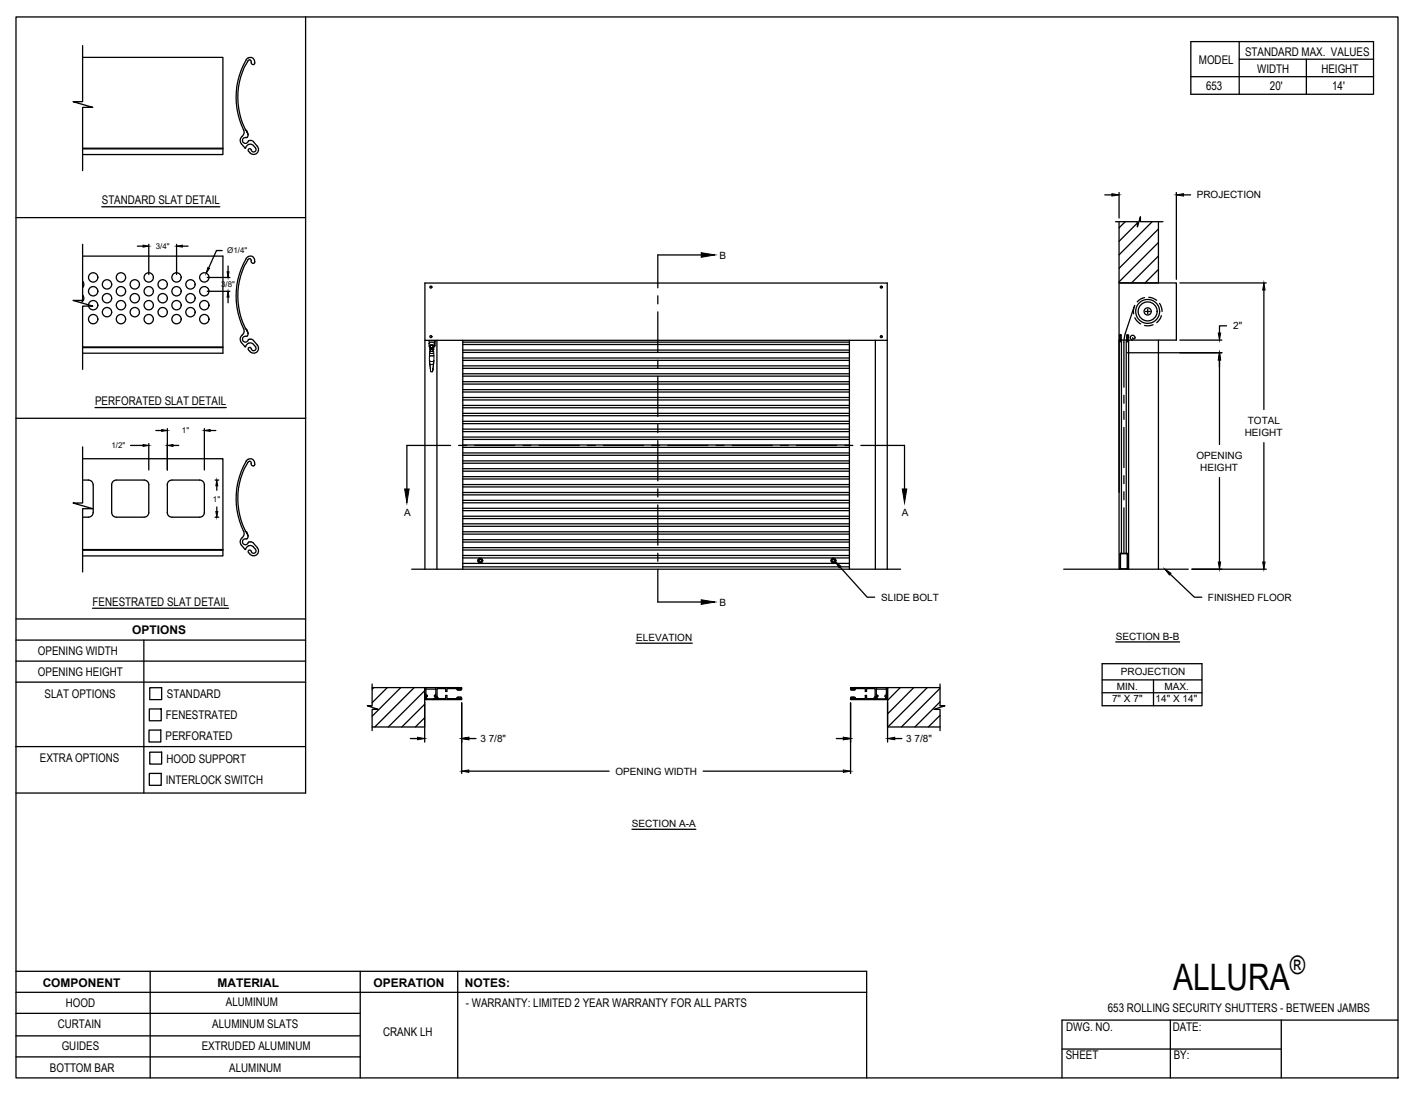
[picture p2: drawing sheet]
<svg xmlns="http://www.w3.org/2000/svg" width="279mm" height="216mm" viewBox="0 0 279 216" stroke-linecap="round" stroke-linejoin="round" font-family="sans-serif">
<!-- layer: CRANK LH -->
<g fill="none" stroke="#000" stroke-width=".2">
<path d="M84.7 67.3v.6a.62 .62 0 0 1 1 0v-.6M84.7 67.2v.1M84.7 67.9v.4M84.8 69.8l-.1 1.4a.74 .74 0 0 0 .9 0M84.8 71.4l-.1-.2 .1 .7M84.8 69.8h.8M84.8 68.2v.2M84.8 68.4a.44 .44 0 0 1 .3-.4 .44 .44 0 0 1 .5 .2v.2M84.8 72v-.5l.1 1.2M84.8 68.6v.4M84.8 68.6h.1M84.8 69h.1"/>
<path d="M84.9 69.4h.1M84.9 68.4v.3M84.9 69.4h.6M84.9 68.6v.1M84.9 69h.1M84.9 68.2v.2M84.9 72.7l.1 .4zM84.9 69.2l-.1 .6M84.9 69.1v.2M84.9 68.6h.5M84.9 68.2h.5M84.9 68.2v.8"/>
<path d="M84.9 68.6h.1M84.9 68.2h.1M85 68.8l-.1 .4M85 68.7h.1M85 69h.1M85 68.6h-.1M85 68.6h.1M85 73.3l.1 .1M85 68.8h.1M85 68.8l.2 .2 .1-.1M85 68.8v.1M85.1 68.7l.2 .1z"/>
<path d="M85.1 68.9l.1-.2v.2M85.1 68.9h.1M85.1 68.9v.1M85.2 69h.1M85.3 68.7h.1M85.4 68.7h.1M85.4 68.8l.2 .6v.8h-.8h.8v1M85.4 69h.1M85.4 68.8h.1M85.4 68.7v.1M85.4 68.8v.1M85.4 68.7v.3"/>
<path d="M85.4 68.2h.1M85.4 68.6h.1M85.4 72.7v.4zM85.4 68.6l.1 .4M85.4 71.9v1.4l-.3 .1M85.4 71.9h-.6l.2 1.4M85.4 71.9h.1M85.4 69.4h.1M85.4 68.2l.1 .5M85.5 68.2h-.6M85.5 69.4h-.1M85.5 69.4h.1"/>
<path d="M85.5 69h.1M85.5 68.2l.1 .2M85.5 68.2h.1M85.5 72l.1-.5-.2 1.2M85.6 68.6h.1M85.6 68.4v.2M85.6 69h.1M85.6 68.6v.4M85.6 71.4l-.1 .5M85.6 68.4v.1h.1a.48 .48 0 0 0-.3-.5 .48 .48 0 0 0-.6 .1l-.1 .2 .1 .2v-.2v.2M85.6 68.4l-.1-.1v.2M85.6 71.2v.2v-.2"/>
<path d="M85.6 68.2v.2M85.7 67.2v.1h-1M85.7 67.4h.2M85.7 67.9v.4M85.9 67.2v1.1h-.2"/>
<circle cx="85.2" cy="68.8" r=".2"/>
<circle cx="85.2" cy="68.8" r=".14"/>
</g>
<!-- layer: ANNOTATIONS -->
<g fill="none" stroke="#000" stroke-width=".25">
<path d="M218 38.5h1.4M220.8 38v5M232.1 38v17.1M233.5 38.5h1.4M27.1 48.6h1.1M29.4 48.2v6M34.8 48.2v6M36 48.6h1.1M40.9 54.8h4.5M40.9 57.5h4.5M43.8 49.4h-1.1l-1.5 3.5M45 52.5v1.1"/>
<path d="M45 58.6v1.2M232.8 55.8h17.1M249.4 57.2v23.6M222.5 69.6h18.6M232.8 67.1h8.3M240.6 71v16.7M242 64.3h-1.4v1.4M25.8 87.9h2.4M29.4 87.5v5.3M30.8 85h1.1M33 84.6v8.2M34.1 87.9h1.2"/>
<path d="M40.3 84.6v8.2M41.5 85h1.1M42.4 94.7h.8M42.8 95.9v.9M240.6 94.3v16.6M249.4 87.4v23.5M42.4 102.1h.8M42.8 100.1v.8M165.8 111.9l5.3 6h1.5M230.9 113.3l4.8 4.6h1.4M235.2 112.3h14.7M83.8 138.6v7.9"/>
<path d="M91.1 138.7v14M125.5 126.9h11.1M167.8 138.7v14M175.1 138.6v7.9M217.5 131h19.7v8.3h-19.7zM217.5 134.2h19.7M217.5 136.7h19.7M220.2 126.7h12.6M227.6 134.2v5.1M81 145.8h1.4M92.5 145.8h1.4M92.5 152.2h27.7"/>
<path d="M138.7 152.2h27.7M165 145.8h1.4M176.6 145.8h1.3M124.7 163.7h12.6"/>
</g>
<g fill="#000" stroke="#000" stroke-width=".2">
<path d="M219.4 38.2l1.4 .3-1.4 .2zM232.1 38.5l1.4-.3v.5zM28.2 48.4l1.2 .2-1.2 .2zM34.8 48.6l1.2-.2v.4zM41 52.8l.3 .2-.6 .9zM44.8 53.6h.4l-.2 1.2zM45 57.5l.2 1.1h-.4zM249.4 55.8l.2 1.4h-.4zM240.6 69.6l.3 1.4h-.5zM240.4 65.7h.5l-.3 1.4zM28.2 87.7l1.2 .2-1.2 .2zM31.9 84.8l1.1 .2-1.1 .1z"/>
<path d="M33 87.9l1.1-.2v.4zM40.3 85l1.2-.2v.3zM42.8 94.7l.2 1.2h-.4zM42.6 100.9h.4l-.2 1.2zM164.8 110.8l1.1 .9-.3 .4zM229.9 112.3l1.2 .8-.4 .4zM240.4 110.9h.5l-.3 1.4zM249.2 110.9h.4l-.2 1.4zM82.4 145.5l1.4 .3-1.4 .2zM91.1 145.8l1.4-.3v.5zM91.1 152.2l1.4-.2v.4zM166.4 145.5l1.4 .3-1.4 .2z"/>
<path d="M166.4 152l1.4 .2-1.4 .2zM175.1 145.8l1.5-.3v.5z"/>
</g>
<!-- layer: SECTION CUTS -->
<g fill="none" stroke="#000" stroke-width=".25">
<path d="M129.8 58.4v1.6M138.4 50.3h-8.6v6.5M129.8 61.6v7.9M129.8 71.1v1.6M129.8 74.3v7.9M88.9 87.9h-8.6v8.6M90.5 87.9h1.6M93.7 87.9h7.9M103.2 87.9h1.6M106.4 87.9h7.9M115.9 87.9h1.6M119.1 87.9h7.9"/>
<path d="M128.6 87.9h1.6M129.8 83.8v1.6M129.8 87v7.9M129.8 96.5v1.6M129.8 99.7v7.9M131.8 87.9h7.9M141.3 87.9h1.6M144.5 87.9h7.9M154 87.9h1.6M157.2 87.9h7.9M166.7 87.9h1.6M169.9 87.9h8.6v8.6"/>
<path d="M129.8 109.2v1.6M129.8 112.4v6.4h8.6"/>
</g>
<path d="M138.4 49.9l2.7 .4-2.7 .5zM79.8 96.5h.9l-.4 2.7zM178 96.5h.9l-.4 2.7zM138.4 118.4l2.7 .4-2.7 .5z" fill="#000" stroke="#000" stroke-width=".2"/>
<!-- layer: CRANK LH -->
<g fill="none" stroke="#000" stroke-width=".25">
<path d="M220.1 43.8h4.3v1l.6-2v1h4.5M220.8 43.8v68.5M222 43.8l-1.2 1.2M224.4 44l-3.6 3.6M225 43.4l-.3 .3M225.8 58.7l-.6 .2-.8 .7M226.7 58.7l.8 .2 .7 .4M227.4 43.8l-6.6 6.5M228.6 43.8v12h-7.8h11.3v11.3h-9.6M228.6 45.2l-7.8 7.8M228.6 47.9l-7.8 7.7M228.6 50.5l-5.3 5.3"/>
<path d="M228.6 53.2l-2.7 2.6M228.8 59.9l.3 .6 .2 1M83.8 67.2h91.3M86.2 67.2v45.1M91.3 67.2v45.1M91.3 78.9h76.3M91.3 78.4h76.3M91.3 77.4h76.3M91.3 76.9h76.3M91.3 74.2h76.3M91.3 73.8h76.3M91.3 75.3h76.3"/>
<path d="M91.3 75.8h76.3M91.3 72.7h76.3M91.3 72.2h76.3M91.3 71.1h76.3M91.3 70.7h76.3M91.3 69.6h76.3M91.3 69.1h76.3M91.3 68h76.3M91.3 67.5h76.3M167.6 67.2v45.1M172.7 67.2v45.1M220.8 67.1h.5"/>
<path d="M220.9 66.1h.3v1h-.3zM220.9 67.1h.1M221.1 66.1l.1 1M221.3 67.1h1.4v45.2M221.3 67.1v42.1M221.8 78v1.6M222.2 67.1v42.1M222.3 67.1l.1-1h.3l-.1 1M222.3 67.1h.3M222.3 67.1h.1M222.4 66.1l-.1 1M223.5 66.6l.2 .3 .2-.1a.47 .47 0 0 0-.3-.6 .47 .47 0 0 0-.6 .4 .47 .47 0 0 0 .5 .5"/>
<path d="M223.8 60.6l-2 6.2v9.6M223.9 60.3l-.3 .9 .1 .7M223.9 62.7l.5 .7 .7 .5M226 61.5h.9M226.5 61v1M227.5 64.1l-.9 .2-.8-.1M228.6 67.1v45.2M229.2 62.3l-.3 .6-.7 .8M91.3 96.1h76.3M91.3 95.6h76.3M91.3 99.2h76.3M91.3 98.7h76.3"/>
<path d="M91.3 97.2h76.3M91.3 97.7h76.3M91.3 93h76.3M91.3 92.5h76.3M91.3 94.1h76.3M91.3 94.5h76.3M91.3 89.9h76.3M91.3 89.4h76.3M91.3 91h76.3M91.3 91.4h76.3M91.3 86.7h76.3M91.3 86.3h76.3"/>
<path d="M91.3 87.8h76.3M91.3 88.3h76.3M91.3 83.6h76.3M91.3 83.1h76.3M91.3 84.7h76.3M91.3 85.2h76.3M91.3 82h76.3M91.3 81.6h76.3M91.3 80h76.3M91.3 80.5h76.3M221.8 81.2v1.6M221.8 84.3v8"/>
<path d="M221.8 93.9v1.6M221.8 97v1.6M81.2 112.3h96.5M83.8 112.3v-56.4h91.3v56.4M91.3 108.5h76.3M91.3 107h76.3M91.3 106.5h76.3M91.3 108.1h76.3M91.3 102.3h76.3M91.3 101.9h76.3M91.3 100.3h76.3M91.3 100.8h76.3"/>
<path d="M91.3 105.4h76.3M91.3 104.9h76.3M91.3 103.4h76.3M91.3 103.9h76.3M91.3 110.1h76.3M91.3 111.2h76.3M91.3 109.6h76.3M91.3 111.9h76.3M94.5 110.2h.5l.3 .4-.3 .5h-.5l-.2-.5zM164.2 110.2h.5l.2 .4-.2 .5h-.5l-.2-.5zM209.9 112.3h24.6M221 112.3h.1"/>
<path d="M221.2 109.3l-.1 .1M221.2 109.2l-.2 .2v2.9M221.2 109.3h1.2v2.9h-1.3v-2.8M221.2 109.2h1.1M221.8 100.2v8.9M222.3 109.2l.2 .2v2.9M222.5 112.3h.1M72.8 139.3l-.1 .1M73.4 135.7h10.4v7.8h-10.4M73.4 135v4.3h-.9l2.1 .7h-1.2v4.2M73.7 135.7l-.3 .3M76.4 135.7l-3 3"/>
<path d="M79.1 135.7l-5.7 5.7M81.7 135.7l-7.7 7.8M83.8 137.9v.1M83.8 136.3l-7.2 7.2M83.8 139l-4.5 4.5M83.8 135.8v2.1M83.8 135.7v.1M83.8 137.9h.1M83.8 138h.1M83.8 138.1h2.4M83.8 135.7h7.2M84 137.8l-.1 .1"/>
<path d="M84 137.4v.4M84 136v1.2M84.1 137.5l-.2 .2 .2 .2M84.1 137.2h.2v.2M84.1 137.2h.1M84.1 136h.1M84.1 136h1.9M84.1 137.4v.4M84.1 137.9h.1M84.1 137.5h.1M84.1 137.5h.2M84.1 137.9h-.3"/>
<path d="M84.2 137.8h.1M84.2 137.8v.1M84.2 137.9l-.1 .2M84.3 137.4h.1M85.6 137.9l-.2 .2M85.7 137.4h.1M85.7 137.5h.3M85.8 137.9h.1M85.9 137.8l-.1 .1h-1.6M85.9 137.8h.1M86 137.9h.1M86 137.5h.1"/>
<path d="M86 137.5l.1 .2-.1 .2M86 136h.1M86 137.2h.1M86 137.2h-.3v.2M86 137.9h.2M86 137.5h-.1v.3M86 136v1.2M86 137.5l-.1 .1M86 137.5v.3M86 137.8l.1 .1M86.2 137.9h.1M86.2 138h.1"/>
<path d="M86.2 137.9v.1M86.2 137.4l.4 .4M86.3 137.9v.1M86.3 138l4.7 .1M86.4 135.9l-.2 .1v1.5M86.4 135.9h1.4M86.5 137.8l.1 .1M87.8 135.9l.1 .1 .1 .5h.1M88.2 137.3h-.2l-.1 .4-.1 .2h-1.1M88.2 136.4l-.1 .1M88.2 137.7l.1 .2M88.2 136v.4"/>
<path d="M88.2 137.3v.4M88.3 135.9l-.1 .1M88.3 135.9h1.8l.3 .2v-.2M90.2 136.1l.3 .1 .5-.1M90.4 137.9h.1M90.4 135.9h.1M90.4 137.9h.5M90.4 135.9h.5M90.4 137.7v.1M90.4 137.8v.1M90.4 137.7l-.3 .2h-1.8M90.8 136v.1"/>
<path d="M90.8 137.7v.1M90.8 137.8l.1 .1M90.8 137.7h.2M90.8 136.1h.2M90.9 135.9h-.5l.1 .2h-.3M90.9 135.9l-.1 .2h.2M90.9 135.9h.1M90.9 137.9h.1M90.9 135.9l-.1 .1M91 135.7l.1 .1M91 137.7l.1 .1M91 137.6l-.2-.1-.6 .1 .3 .1-.1 .2"/>
<path d="M91 137.6l-.2 .1 .1 .2h-.5M91.1 136h-.1M91.1 138h-.1M91.1 135.8v.2M91.1 137.8v.2M167.8 138h.1M167.9 137.6l.5-.1 .3 .1-.3 .1 .2 .2h-.6l.1-.2zM167.9 136.1h.2l-.1-.2h.6l-.2 .2h.3M167.9 136.1l.2 .1 .6-.1M167.9 135.7v.3M167.9 137.7l-.1 .3M167.9 135.7h7.2v2.2"/>
<path d="M167.9 137.7h.2M168 135.9v.1M168 137.8v.1M168 135.9h.1M168 136h.1M168 137.8h.1M168 137.9h.1M168 137.9h.6M168 135.9h.6M168.1 136l-.2 .1M168.1 137.7v.1M168.5 137.7v.1"/>
<path d="M168.5 137.8l.1 .1M168.5 137.7l.3 .2h1.8l.2-.2-.1-.4 .2-.1 .2 .7 1.3-.1M168.6 135.9l-.1 .1 .3-.1h1.8M170.6 135.9l.2 .1v.5h.2l.1-.6M171.1 135.9h1.4M172.5 135.9l.2 .1v1.5M172.7 137.9v.1M172.7 138l-4.8 .1M172.7 137.4l-.3 .4M172.7 137.9h.1M172.7 137.9h.2M172.7 138h.1"/>
<path d="M172.7 138.1h2.4M172.9 137.8l.1-.4v.4M172.9 137.8l-.1 .1M172.9 136v1.2M172.9 136h.1M172.9 137.2h.1M172.9 137.2h.3v.2M172.9 136h2M173 137.5l-.2 .2 .2 .2M173 137.9h.1M173 137.5h.1M173 137.5h.2"/>
<path d="M173 137.9h-.1M173.1 137.9h.1M173.1 137.8h.1M173.1 137.8v.1M173.2 137.4h.1M174.6 137.5h.3M174.7 137.9h-1.6M174.8 137.8v.1M174.8 137.8h.1M174.8 137.9h.3M174.8 137.9h.1M174.8 137.5l.1 .2-.1 .2"/>
<path d="M174.9 137.9h.1M174.9 137.5h.1M174.9 137.2h-.3v.2M174.9 137.2h.1M174.9 136h.1M174.9 137.5l.1 .4M174.9 137.5h-.1l-.1 .3M174.9 136v1.2M175.1 137.9h.1M175.1 138h.1M175.1 137.9v.1M177.6 135.7l-2.5 2.5"/>
<path d="M180.3 135.7l-5.2 5.2M183 135.7l-7.8 7.8M185.5 135.7h-10.4v7.8h10.4M185.5 135v4.3h1l-2.2 .7h1.2v4.2M185.5 135.8l-7.6 7.7M185.5 138.5l-5 5M83.8 141.6l-1.8 1.9M185.5 141.2l-2.3 2.3"/>
<circle cx="85" cy="56.7" r=".2"/>
<circle cx="173.9" cy="56.7" r=".2"/>
<circle cx="85" cy="66.4" r=".2"/>
<circle cx="173.9" cy="66.4" r=".2"/>
<circle cx="221" cy="67.4" r=".1"/>
<circle cx="222.5" cy="67.4" r=".1"/>
<circle cx="226.5" cy="61.5" r="1.87"/>
<circle cx="226.5" cy="61.5" r="2.36"/>
<circle cx="226.5" cy="61.5" r=".71"/>
<circle cx="94.8" cy="110.6" r=".48"/>
<circle cx="94.8" cy="110.6" r=".24"/>
<circle cx="164.4" cy="110.6" r=".24"/>
<circle cx="164.5" cy="110.6" r=".48"/>
</g>
<!-- layer: DETAILS -->
<g fill="none" stroke="#000" stroke-width=".25">
<path d="M16.3 9v11.1h-1.9l3.9 1.1h-2v12.5M16.3 11.3h27.7v19.2h-27.7M48.5 11.8a.9 .9 0 0 1 1.3-.4 .9 .9 0 0 1 .3 1.3h-.1a.64 .64 0 0 1-.5-.7l-.2-.2M48.6 11.8a14.9 14.9 0 0 0-.4 14.2l-.2 .6-.2 .3M48.9 12a13.9 13.9 0 0 0-.4 13.6M49.3 11.8l-.4 .2M16.3 29.4h27.7M16.3 29.3h27.7M47.8 26.9l-.4 .7a1.93 1.93 0 0 0 1 1.6M48.5 25.6v.1M48.6 25.7l.1 .3M48.6 27.2a.6 .6 0 0 0-.7 .5 .6 .6 0 0 0 .5 .6 .6 .6 0 0 0 .7-.5h.8a2.25 2.25 0 0 1 1 2.1 1.03 1.03 0 0 1-.9 .6 1.03 1.03 0 0 1-.9-.6"/>
<path d="M48.7 26l.3 .6-.2 .5M48.7 26h.1M48.8 27.1h-.2M50 28.7a1.02 1.02 0 0 0-1.6 .5h-.1M50 28.7l.4 .5a.51 .51 0 0 1-.3 .8 .51 .51 0 0 1-.6-.6l-.2-.1-.3 .2v.4M16.3 55.5a.92 .92 0 0 1 0 1.3M16.3 58.2a.92 .92 0 0 1-.3 1.5M16.3 48.2v11.1h-1.9l3.9 1.1h-2v12.5M16.3 50.5h27.7v19.2h-27.7M48.5 51a.9 .9 0 0 1 1-.5 .9 .9 0 0 1 .7 .7M48.6 51.1a14.9 14.9 0 0 0-.4 14.1l-.2 .7-.2 .2M48.9 51.2a.38 .38 0 0 1 .5-.1 .38 .38 0 0 1 .2 .5l.4 .4 .2-.1 .1-.3"/>
<path d="M48.9 51.3a13.9 13.9 0 0 0-.4 13.5M50.2 51.2l.1 .4M16.3 68.6h27.7M16.3 68.5h27.7M47.8 66.1l-.4 .7a1.93 1.93 0 0 0 1 1.7M48.5 64.8l.2 .4M48.6 66.4a.6 .6 0 0 0-.7 .5 .6 .6 0 0 0 .5 .7 .6 .6 0 0 0 .7-.6l.8 .1a2.25 2.25 0 0 1 1 2 1.03 1.03 0 0 1-.9 .6 1.03 1.03 0 0 1-.9-.6M48.7 65.2l.2 .5a.45 .45 0 0 1-.3 .7M48.7 65.2h.1M50 67.9a1.03 1.03 0 0 0-1.6 .5h-.1M50 68l.4 .4a.51 .51 0 0 1-.3 .8 .51 .51 0 0 1-.6-.6h-.2l-.3 .1v.4M16.3 88.2v11.1h-1.9l3.9 1.1h-2v12.5"/>
<path d="M16.3 90.5h27.7v19.2h-27.7M16.3 94.7h1.2a.92 .92 0 0 1 .9 1M18.4 95.7v5.5M23 94.7a.92 .92 0 0 0-1 1v5.5M23 94.7h5.4M28.4 94.7a.92 .92 0 0 1 1 1v5.5M48.6 91a14.7 14.7 0 0 0-.5 13.9M48.9 91.2a13.9 13.9 0 0 0-.4 13.6M49 90.6l-.5 .4M49 90.7a.86 .86 0 0 1 1 .1 .86 .86 0 0 1 .1 1.1h-.1a.64 .64 0 0 1-.5-.7l-.2-.2M49.3 91l-.4 .2M16.3 108.6h27.7"/>
<path d="M16.3 108.5h27.7M18.4 101.1a.92 .92 0 0 1-.9 1h-1.2M22 101.1a.92 .92 0 0 0 1 1M23 102.1h5.4M29.4 101.1a.92 .92 0 0 1-1 1M33 101.1a.92 .92 0 0 0 .9 1h5.5a.92 .92 0 0 0 .9-1M33 101.2v-5.5a.92 .92 0 0 1 .9-1h5.5a.92 .92 0 0 1 .9 1v5.5M48.1 104.8a1.16 1.16 0 0 1-.5 1.5l-.2 .5a1.96 1.96 0 0 0 .9 1.6h.2M48.5 104.8l.2 .4M48.7 105.2l.1 .1M48.7 105.2h.1M48.8 105.3l.1 .2"/>
<path d="M48.9 105.5v.1M48.9 105.6l.1 .2M49 105.8l-.3 .5a.62 .62 0 0 0-.8 .4 .62 .62 0 0 0 .4 .8 .62 .62 0 0 0 .8-.5l.8 .1a2.19 2.19 0 0 1 1 2 1.03 1.03 0 0 1-.9 .6 1.03 1.03 0 0 1-.9-.6M49.1 107.7l-.6 .7M49.1 107.7a1.18 1.18 0 0 1 1.4 1.3 .48 .48 0 0 1-.5 .2 .48 .48 0 0 1-.4-.4M49.6 108.8l-.1-.2h-.4l-.1 .1v.4"/>
<circle cx="18.4" cy="57.5" r=".92"/>
<circle cx="18.4" cy="54.7" r=".92"/>
<circle cx="21.1" cy="56.1" r=".92"/>
<circle cx="21.1" cy="58.9" r=".92"/>
<circle cx="23.9" cy="54.7" r=".92"/>
<circle cx="23.9" cy="57.5" r=".92"/>
<circle cx="26.6" cy="56.1" r=".92"/>
<circle cx="26.6" cy="58.9" r=".92"/>
<circle cx="29.3" cy="54.7" r=".92"/>
<circle cx="29.3" cy="57.5" r=".92"/>
<circle cx="32.1" cy="56.1" r=".92"/>
<circle cx="32.1" cy="58.9" r=".92"/>
<circle cx="34.8" cy="54.7" r=".92"/>
<circle cx="34.8" cy="57.5" r=".92"/>
<circle cx="37.6" cy="56.1" r=".92"/>
<circle cx="37.6" cy="58.9" r=".92"/>
<circle cx="40.3" cy="54.7" r=".92"/>
<circle cx="40.3" cy="57.5" r=".92"/>
<circle cx="18.4" cy="60.2" r=".92"/>
<circle cx="18.4" cy="63" r=".92"/>
<circle cx="21.1" cy="61.6" r=".92"/>
<circle cx="23.9" cy="63" r=".92"/>
<circle cx="23.9" cy="60.2" r=".92"/>
<circle cx="26.6" cy="61.6" r=".92"/>
<circle cx="29.3" cy="63" r=".92"/>
<circle cx="29.3" cy="60.2" r=".92"/>
<circle cx="32.1" cy="61.6" r=".92"/>
<circle cx="34.8" cy="60.2" r=".92"/>
<circle cx="34.8" cy="63" r=".92"/>
<circle cx="37.6" cy="61.6" r=".92"/>
<circle cx="40.3" cy="63" r=".92"/>
<circle cx="40.3" cy="60.2" r=".92"/>
</g>
<!-- layer: TITLE BLOCK -->
<g fill="none" stroke="#000" stroke-width=".25">
<path d="M3.2 3.3h272.6v209.4h-272.6zM60.3 3.3v153.2h-57.1M235 8.2h36v10.4h-36zM235 15.1h36M244.5 11.7h26.5M244.5 8.2v10.4M3.2 42.9h57.1M20.1 40.8h23.3M3.2 82.6h57.1M18.8 80.4h25.8M3.2 130.5h57.1M3.2 134.6h57.1"/>
<path d="M3.2 126.3h57.1M3.2 122.2h57.1M18.3 120h26.8M28.4 126.3v30.2M29.5 139.9h2.3v2.3h-2.3zM29.5 135.7h2.4v2.4h-2.4zM3.1 147.3h57.1M29.4 144.1h2.3v2.3h-2.3zM29.5 152.6h2.3v2.4h-2.3zM29.5 148.4h2.4v2.4h-2.4zM3.2 200h67.9M3.2 195.8h167.8"/>
<path d="M3.2 191.7h167.8v21M29.6 191.7v21M71.1 191.7v21M90.3 191.7v21M3.2 208.6h67.9M3.2 204.4h67.9M209.6 207h43.2M230.9 201.3v11.4M252.8 201.3v11.4M275.8 201.3h-66.2v11.4"/>
</g>
<!-- layer: 0 -->
<path d="M257.8 11.7v6.9" fill="none" stroke="#000" stroke-width=".25"/>
<text font-size="7.2" x="231.5" y="195.5">ALLURA</text>
<text font-size="5" x="254.5" y="192.3">®</text>
<g font-size="2.4">
<text x="245.7" y="11.1">STANDARD MAX. VALUES</text>
<text x="236.6" y="12.7">MODEL</text>
<text x="238" y="17.8">653</text>
<text x="248.1" y="14.4">WIDTH</text>
<text x="250.6" y="17.8">20'</text>
<text x="260.7" y="14.4">HEIGHT</text>
<text x="262.8" y="17.8">14'</text>
<text x="20.1" y="40.3">STANDARD SLAT DETAIL</text>
<text x="18.8" y="79.9">PERFORATED SLAT DETAIL</text>
<text x="18.3" y="119.5">FENESTRATED SLAT DETAIL</text>
<text x="26.1" y="125">OPTIONS</text>
<text x="7.5" y="129.3">OPENING WIDTH</text>
<text x="7.5" y="133.4">OPENING HEIGHT</text>
<text x="8.8" y="137.8">SLAT OPTIONS</text>
<text x="32.9" y="137.8">STANDARD</text>
<text x="32.7" y="141.9">FENESTRATED</text>
<text x="32.7" y="146.1">PERFORATED</text>
<text x="7.9" y="150.5">EXTRA OPTIONS</text>
<text x="32.7" y="154.7">INTERLOCK SWITCH</text>
<text x="32.9" y="150.5">HOOD SUPPORT</text>
<text x="8.4" y="194.7">COMPONENT</text>
<text x="42.9" y="194.7">MATERIAL</text>
<text x="73.7" y="194.7">OPERATION</text>
<text x="91.7" y="194.7">NOTES:</text>
<text x="11.4" y="202.8">CURTAIN</text>
<text x="13" y="198.8">HOOD</text>
<text x="41.9" y="202.9">ALUMINUM SLATS</text>
<text x="44.6" y="198.6">ALUMINUM</text>
<text x="91.9" y="198.6">- WARRANTY: LIMITED 2 YEAR WARRANTY FOR ALL PARTS</text>
<text x="210.4" y="203.6">DWG. NO.</text>
<text x="218.6" y="199.8">653 ROLLING SECURITY SHUTTERS - BETWEEN JAMBS</text>
<text x="231.4" y="203.4">DATE:</text>
<text x="12.2" y="207.3">GUIDES</text>
<text x="39.8" y="207.2">EXTRUDED ALUMINUM</text>
<text x="75.6" y="204.5">CRANK LH</text>
<text x="210.3" y="209.1">SHEET</text>
<text x="231.6" y="209">BY:</text>
<text x="9.8" y="211.5">BOTTOM BAR</text>
<text x="45.2" y="211.6">ALUMINUM</text>
</g>
<g font-size="2">
<text x="236.1" y="39.2">PROJECTION</text>
<text x="142" y="51.1">B</text>
<text x="243.3" y="65">2&quot;</text>
<text x="246.2" y="83.6">TOTAL</text>
<text x="245.6" y="86">HEIGHT</text>
<text x="236.1" y="90.5">OPENING</text>
<text x="236.8" y="92.9">HEIGHT</text>
<text x="79.8" y="101.8">A</text>
<text x="177.9" y="101.8">A</text>
<text x="142" y="119.6">B</text>
<text x="173.9" y="118.6">SLIDE BOLT</text>
<text x="238.3" y="118.6">FINISHED FLOOR</text>
<text x="125.5" y="126.5">ELEVATION</text>
<text x="220.2" y="126.3">SECTION B-B</text>
<text x="220.4" y="136.2">MIN.</text>
<text x="221.2" y="133.3">PROJECTION</text>
<text x="229.8" y="136.2">MAX.</text>
<text x="219.4" y="138.5">7&quot; X 7&quot;</text>
<text x="228" y="138.5">14&quot; X 14&quot;</text>
<text x="94.8" y="146.4">3 7/8&quot;</text>
<text x="178.8" y="146.4">3 7/8&quot;</text>
<text x="121.4" y="152.9">OPENING WIDTH</text>
<text x="124.7" y="163.2">SECTION A-A</text>
</g>
<g font-size="1.6">
<text x="30.7" y="49.1">3/4&quot;</text>
<text x="44.9" y="50">Ø1/4&quot;</text>
<text x="43.6" y="56.7">3/8&quot;</text>
<text x="22" y="88.5">1/2&quot;</text>
<text x="35.9" y="85.5">1&quot;</text>
<text x="42" y="99">1&quot;</text>
</g>
</svg>
